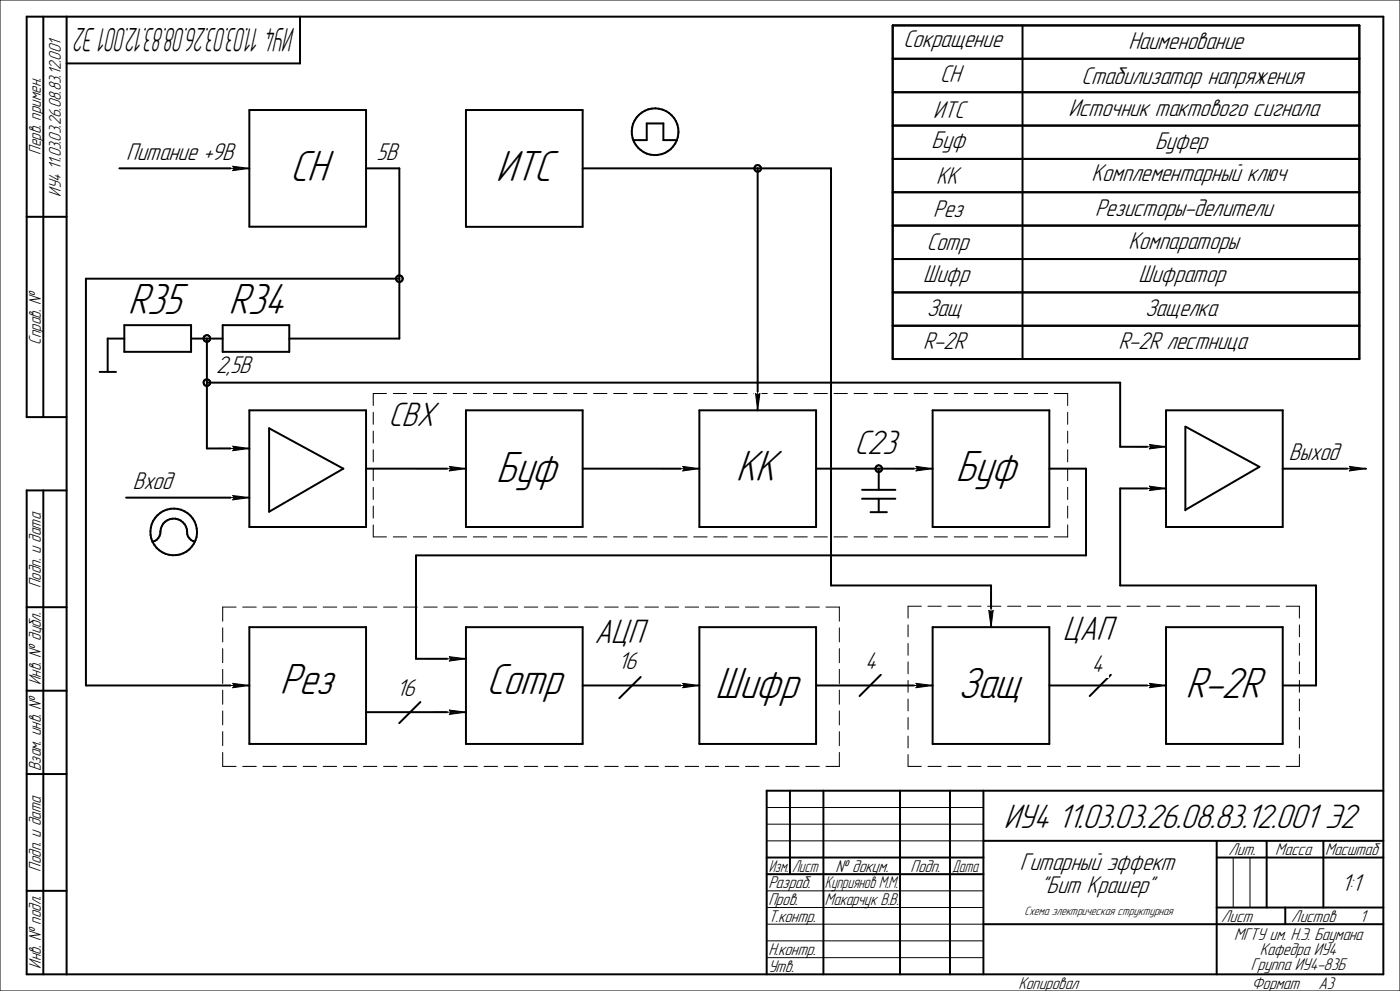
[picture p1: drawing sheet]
<svg xmlns="http://www.w3.org/2000/svg" width="420mm" height="297mm" viewBox="0 0 420 297" stroke-linecap="round" stroke-linejoin="round" font-family="sans-serif">
<g fill="none" stroke="#000" stroke-width=".59">
<path d="M267.8 7.6h140v100h-140zM267.8 17.6h140M306.7 7.6v100M74.8 33h35v34.9h-35zM139.8 33h35v35h-35zM267.8 27.6h140M267.8 37.6h140M35.8 50.5h39M109.8 50.5h10v51h-33M174.8 50.5h74.5v125h48v12.5M190 42h4v-5h5v5h4.1M227.3 50.5v72.5"/>
<path d="M267.8 47.6h140M267.8 57.6h140M267.8 67.6h140M267.8 77.6h140M37.3 97.5h20v8h-20zM66.8 97.5h20v8h-20zM119.8 83.5h-94v121.9h49M267.8 87.6h140M267.8 97.6h140M29.9 111.5h4.9M37.3 101.5h-5v10M57.3 101.5h9.5"/>
<path d="M62.1 101.5v32.9h12.7M62.1 114.7h273.9v19.2h13.8M74.8 123h35v34.9h-35zM80.7 128.4l22.3 12.1-22.3 12.9zM139.8 123h35v34.9h-35zM209.8 123h35v34.9h-35zM279.8 123h35v34.9h-35zM349.8 123h35v34.9h-35zM355.6 128v25M355.6 127.8l22.2 12.1-22.2 12.9M37.8 149.1h37M109.8 140.5h30"/>
<path d="M174.8 140.5h35M244.8 140.5h35M258.6 146.8h10M258.6 149.5h10M261.2 153.5h4.9M263.6 140.5v6.3M263.6 149.5v4M314.8 140.5h11v26h-201v30.9h15M349.8 146.4h-13.8v29.1h58.8v29.9h-10M384.8 140.5h25M45.8 162.3a3 3 0 0 0 2.3-3.1 4.1 4.1 0 0 1 4.5-3.7 4.1 4.1 0 0 1 3.6 4.6 3.2 3.2 0 0 0 2.3 2.2M74.8 188h35v35h-35z"/>
<path d="M139.8 188h35v35h-35zM209.8 188h35v35h-35zM279.8 188h35v35h-35zM349.8 188h35v35h-35zM109.8 213.4h30M126.1 210.4l-6.3 6.3M174.8 205.4h35M192.2 202.9l-6.4 6.4M244.8 205.4h35M264.2 202.2l-6.3 6.4M314.8 205.4h35M333.2 202.2l-6.3 6.4"/>
<circle cx="196.5" cy="39.5" r="7"/>
<circle cx="227.3" cy="50.5" r="1.01"/>
<circle cx="119.8" cy="83.5" r="1"/>
<circle cx="62.1" cy="101.5" r="1.01"/>
<circle cx="62.1" cy="114.7" r="1.01"/>
<circle cx="52.1" cy="159.4" r="7"/>
<circle cx="263.6" cy="140.5" r="1.01"/>
</g>
<g fill="none" stroke="#000" stroke-width=".3">
<path d="M116 117.9h-4v3.6M118 117.9h4M124 117.9h4M130 117.9h4M136 117.9h4M142 117.9h4M148 117.9h4M154 117.9h4M160 117.9h4M166 117.9h4.1M172 117.9h4.1M178.1 117.9h4"/>
<path d="M184.1 117.9h4M190.1 117.9h4M196.1 117.9h4M202.1 117.9h4M208.1 117.9h4M214.1 117.9h4M220.1 117.9h4.1M226.1 117.9h4.1M232.2 117.9h4M238.2 117.9h4M244.2 117.9h4M250.2 117.9h4"/>
<path d="M256.2 117.9h4M262.2 117.9h4M268.2 117.9h4M274.2 117.9h4M280.2 117.9h4M286.3 117.9h3.9M292.3 117.9h3.9M298.3 117.9h4M304.2 117.9h4.1M310.3 117.9h4M316.3 117.9h4v3.6M112 123.6v3.6"/>
<path d="M112 129.2v3.6M112 134.8v3.6M320.3 123.6v3.6M320.3 129.2v3.6M320.3 134.8v3.6M112 157.3v3.6h4M112 140.4v3.7M112 146v3.7M112 151.7v3.6M320.3 140.4v3.7M320.3 146v3.7M320.3 151.7v3.6"/>
<path d="M320.3 157.3v3.6h-4M118 160.9h4M124 160.9h4M130 160.9h4M136 160.9h4M142 160.9h4M148 160.9h4M154 160.9h4M160 160.9h4M166 160.9h4.1M172 160.9h4.1M178.1 160.9h4"/>
<path d="M184.1 160.9h4M190.1 160.9h4M196.1 160.9h4M202.1 160.9h4M208.1 160.9h4M214.1 160.9h4M220.1 160.9h4.1M226.1 160.9h4.1M232.2 160.9h4M238.2 160.9h4M244.2 160.9h4M250.2 160.9h4"/>
<path d="M256.2 160.9h4M262.2 160.9h4M268.2 160.9h4M274.2 160.9h4M280.2 160.9h4M286.3 160.9h3.9M292.3 160.9h3.9M298.3 160.9h4M304.2 160.9h4.1M310.3 160.9h4M66.8 188.2v4.2M66.8 194.4v4.2"/>
<path d="M70.8 181.9h-4v4.3M72.8 181.9h4.1M78.9 181.9h4M84.9 181.9h4M90.9 181.9h4.1M96.9 181.9h4.1M103 181.9h4M109 181.9h4.1M115.1 181.9h4M121.1 181.9h4M127.1 181.9h4M133.1 181.9h4.1"/>
<path d="M139.2 181.9h4M145.2 181.9h4.1M151.3 181.9h4M157.3 181.9h4M163.3 181.9h4M169.3 181.9h4.1M175.4 181.9h4M181.4 181.9h4.1M187.5 181.9h4M193.5 181.9h4M199.5 181.9h4M205.5 181.9h4.1"/>
<path d="M211.6 181.9h4M217.6 181.9h4.1M223.6 181.9h4.1M229.7 181.9h4M235.7 181.9h4M241.7 181.9h4.1M247.8 181.9h4v4.3M251.8 188.2v4.2M251.8 194.4v4.2M272.4 187.3v3.5M272.4 192.8v3.6M272.4 198.4v3.5"/>
<path d="M276.4 181.7h-4v3.6M278.4 181.7h4M284.4 181.7h3.9M290.3 181.7h4M296.3 181.7h4M302.3 181.7h3.9M308.2 181.7h4M314.2 181.7h4M320.2 181.7h3.9M326.1 181.7h4M332.1 181.7h4M338.1 181.7h4"/>
<path d="M344 181.7h4M350 181.7h4M356 181.7h4M361.9 181.7h4M367.9 181.7h4M373.9 181.7h4M379.9 181.7h3.9M385.8 181.7h4v3.6M389.8 187.3v3.5M389.8 192.8v3.6M389.8 198.4v3.5M66.8 200.6v4.3"/>
<path d="M66.8 206.8v4.3M66.8 213.1v4.2M66.8 219.3v4.2M251.8 200.6v4.3M251.8 206.8v4.3M251.8 213.1v4.2M251.8 219.3v4.2M272.4 203.9v3.6M272.4 209.5v3.6M272.4 215.1v3.5M389.8 203.9v3.6M389.8 209.5v3.6"/>
<path d="M389.8 215.1v3.5M66.8 225.5v4.2h4M72.8 229.7h4.1M78.9 229.7h4M84.9 229.7h4M90.9 229.7h4.1M96.9 229.7h4.1M103 229.7h4M109 229.7h4.1M115.1 229.7h4M121.1 229.7h4M127.1 229.7h4"/>
<path d="M133.1 229.7h4.1M139.2 229.7h4M145.2 229.7h4.1M151.3 229.7h4M157.3 229.7h4M163.3 229.7h4M169.3 229.7h4.1M175.4 229.7h4M181.4 229.7h4.1M187.5 229.7h4M193.5 229.7h4M199.5 229.7h4"/>
<path d="M205.5 229.7h4.1M211.6 229.7h4M217.6 229.7h4.1M223.6 229.7h4.1M229.7 229.7h4M235.7 229.7h4M241.7 229.7h4.1M251.8 225.5v4.2h-4M272.4 226.1v3.6h4M272.4 220.6v3.6M278.4 229.7h4M284.4 229.7h3.9"/>
<path d="M290.3 229.7h4M296.3 229.7h4M302.3 229.7h3.9M308.2 229.7h4M314.2 229.7h4M320.2 229.7h3.9M326.1 229.7h4M332.1 229.7h4M338.1 229.7h4M344 229.7h4M350 229.7h4M356 229.7h4"/>
<path d="M361.9 229.7h4M367.9 229.7h4M373.9 229.7h4M379.9 229.7h3.9M389.8 220.6v3.6M389.8 226.1v3.6h-4"/>
</g>
<g fill="#fff">
<path d="M87 44h14v12.9h-14z"/>
<path d="M37.8 42.3h33.9v7.1h-33.9z"/>
<path d="M69.3 49.3h5.5v2.4h-5.5z"/>
</g>
<path d="M35.8 50.5h39M69.8 49.8l5 .7-5 .6 .5-.6z" fill="none" stroke="#000" stroke-width=".3"/>
<path d="M69.8 50.5h5v.6h-5zM69.8 49.9h4.7v.6h-4.7z" fill="#000"/>
<g fill="#fff">
<path d="M148.8 134.2h21.2v12.9h-21.2z"/>
<path d="M148.7 44h19.7v12.9h-19.7z"/>
<path d="M220.7 134h14.8v12.9h-14.8z"/>
<path d="M286.7 134h21.1v12.9h-21.1z"/>
<path d="M83.9 198h18.8v12.9h-18.8z"/>
<path d="M145.9 198h25.4v12.9h-25.4z"/>
<path d="M214.6 199.1h27.5v12.8h-27.5z"/>
<path d="M287.5 199.1h21.6v12.8h-21.6z"/>
<path d="M355.6 199.1h25.4v12.8h-25.4z"/>
<path d="M68.5 84h19.7v12.9h-19.7z"/>
<path d="M38.3 84h19v12.9h-19z"/>
<path d="M39.8 141h13.4v7.2h-13.4z"/>
<path d="M69.3 148h5.5v2.4h-5.5z"/>
</g>
<path d="M37.8 149.1h37M69.8 148.5l5 .6-5 .7 .5-.7z" fill="none" stroke="#000" stroke-width=".3"/>
<path d="M69.8 149.1h5v.7h-5zM69.8 148.5h4.7v.6h-4.7z" fill="#000"/>
<g fill="#fff">
<path d="M112.9 42.4h7.8v7.1h-7.8z"/>
<path d="M64.8 106.2h12v7.2h-12z"/>
<path d="M386.7 132.3h16.5v7.1h-16.5z"/>
<path d="M404.3 139.3h5.5v2.4h-5.5z"/>
</g>
<path d="M404.8 139.8l5 .7-5 .6 .5-.6zM384.7 140.5h25.1" fill="none" stroke="#000" stroke-width=".3"/>
<path d="M404.8 139.8h4.7v.7h-4.7zM404.8 140.5h5v.6h-5z" fill="#000"/>
<path d="M69.3 204.3h5.5v2.4h-5.5z" fill="#fff"/>
<path d="M61.8 205.4h13M69.8 204.8l5 .6-5 .7 .5-.7z" fill="none" stroke="#000" stroke-width=".3"/>
<path d="M69.8 205.4h5v.7h-5zM69.8 204.9h4.7v.5h-4.7z" fill="#000"/>
<path d="M134.3 212.3h5.5v2.4h-5.5z" fill="#fff"/>
<path d="M130.1 213.4h9.7M134.8 212.8l5 .6-5 .7 .5-.7z" fill="none" stroke="#000" stroke-width=".3"/>
<path d="M134.8 213.4h5v.7h-5zM134.8 212.9h4.7v.5h-4.7z" fill="#000"/>
<path d="M134.3 196.3h5.5v2.4h-5.5z" fill="#fff"/>
<path d="M127.8 197.4h12M134.8 196.8l5 .6-5 .7 .5-.7z" fill="none" stroke="#000" stroke-width=".3"/>
<path d="M134.8 197.4h5v.7h-5zM134.8 196.8h4.7v.6h-4.7z" fill="#000"/>
<path d="M204.3 204.3h5.5v2.4h-5.5z" fill="#fff"/>
<path d="M201.3 205.4h8.5M204.8 204.8l5 .6-5 .7 .5-.7z" fill="none" stroke="#000" stroke-width=".3"/>
<path d="M204.9 205.4h4.9v.7h-4.9zM204.9 204.9h4.6v.5h-4.6z" fill="#000"/>
<path d="M274.3 204.3h5.5v2.4h-5.5z" fill="#fff"/>
<path d="M264.4 205.4h15.4M274.8 204.8l5 .6-5 .7 .5-.7z" fill="none" stroke="#000" stroke-width=".3"/>
<path d="M274.8 205.4h5v.7h-5zM274.8 204.9h4.7v.5h-4.7z" fill="#000"/>
<path d="M344.3 204.3h5.5v2.4h-5.5z" fill="#fff"/>
<path d="M339 205.4h10.8M344.8 204.8l5 .6-5 .7 .5-.7z" fill="none" stroke="#000" stroke-width=".3"/>
<path d="M344.8 205.4h5v.7h-5zM344.8 204.9h4.7v.5h-4.7z" fill="#000"/>
<path d="M344.3 145.2h5.5v2.4h-5.5z" fill="#fff"/>
<path d="M341 146.4h8.8M344.8 145.7l5 .7-5 .6 .5-.6z" fill="none" stroke="#000" stroke-width=".3"/>
<path d="M344.8 146.4h5v.6h-5zM344.8 145.8h4.7v.6h-4.7z" fill="#000"/>
<path d="M344.3 132.7h5.5v2.4h-5.5z" fill="#fff"/>
<path d="M340.4 133.9h9.4M344.8 133.2l5 .7-5 .6 .5-.6z" fill="none" stroke="#000" stroke-width=".3"/>
<path d="M344.8 133.9h5v.6h-5zM344.8 133.3h4.7v.6h-4.7z" fill="#000"/>
<path d="M296.1 182.5h2.4v5.5h-2.4z" fill="#fff"/>
<path d="M297.3 178v10M296.6 183l.7 .5 .6-.5-.6 5z" fill="none" stroke="#000" stroke-width=".3"/>
<path d="M296.7 183h.6v4.7h-.6zM297.3 183h.6v5h-.6z" fill="#000"/>
<path d="M274.3 139.3h5.5v2.4h-5.5z" fill="#fff"/>
<path d="M274.8 139.8l5 .7-5 .6 .5-.6zM268.6 140.5h11.2" fill="none" stroke="#000" stroke-width=".3"/>
<path d="M274.8 139.8h4.7v.7h-4.7zM274.8 140.5h5v.6h-5z" fill="#000"/>
<path d="M204.3 139.3h5.5v2.4h-5.5z" fill="#fff"/>
<path d="M204.8 139.8l5 .7-5 .6 .5-.6zM198.3 140.5h11.5" fill="none" stroke="#000" stroke-width=".3"/>
<path d="M204.9 139.8h4.6v.7h-4.6zM204.9 140.5h4.9v.6h-4.9z" fill="#000"/>
<path d="M226.1 117.5h2.4v5.5h-2.4z" fill="#fff"/>
<path d="M226.7 117.9l.6 .5 .7-.5-.7 5.1zM227.3 108.8v14.2" fill="none" stroke="#000" stroke-width=".3"/>
<path d="M226.7 118h.6v4.7h-.6zM227.3 118h.7v5h-.7z" fill="#000"/>
<path d="M134.3 139.3h5.5v2.4h-5.5z" fill="#fff"/>
<path d="M134.8 139.8l5 .7-5 .6 .5-.6zM124.8 140.5h15" fill="none" stroke="#000" stroke-width=".3"/>
<path d="M134.8 139.8h4.7v.7h-4.7zM134.8 140.5h5v.6h-5z" fill="#000"/>
<path d="M69.3 133.2h5.5v2.4h-5.5z" fill="#fff"/>
<path d="M65.3 134.4h9.5M69.8 133.7l5 .7-5 .7 .5-.7z" fill="none" stroke="#000" stroke-width=".3"/>
<path d="M69.8 134.4h5v.7h-5zM69.8 133.8h4.7v.6h-4.7z" fill="#000"/>
<g fill="#fff">
<path d="M116.6 119.9h15.9v10h-15.9z"/>
<path d="M318.9 184h16.9v10h-16.9z"/>
<path d="M178.3 185h17v10h-17z"/>
<path d="M119 202.9h7.1v7.1h-7.1z"/>
<path d="M185.4 194.8h7.1v7.2h-7.1z"/>
<path d="M259.5 194.9h5v7.1h-5z"/>
<path d="M327.5 195.9h5v7.2h-5z"/>
<path d="M271 8.6h31v7.1h-31z"/>
<path d="M338.5 9.1h35.9v7.1h-35.9z"/>
<path d="M282 19h7.8v7.2h-7.8z"/>
<path d="M280 29.7h11v7.1h-11z"/>
<path d="M279.5 38.8h11.8v7.1h-11.8z"/>
<path d="M280.8 49.4h8.2v7.2h-8.2z"/>
<path d="M280 59.6h10.4v7.1h-10.4z"/>
<path d="M278 69.4h14.1v7.1h-14.1z"/>
<path d="M277 79h15.3v7.2h-15.3z"/>
<path d="M278 89.2h12v7.1h-12z"/>
<path d="M277 99.1h14.1v7.2h-14.1z"/>
<path d="M324.5 19.6h68.1v7.2h-68.1z"/>
<path d="M320.5 29.1h76.7v7.1h-76.7z"/>
<path d="M346.5 39.1h17.3v7.1h-17.3z"/>
<path d="M327.5 48.6h59.9v7.2h-59.9z"/>
<path d="M328.5 59.1h54.9v7.1h-54.9z"/>
<path d="M338.5 69h34.8v7.2h-34.8z"/>
<path d="M341.5 79h27.6v7.2h-27.6z"/>
<path d="M343.5 89.1h23.1v7.1h-23.1z"/>
<path d="M335.5 99.1h40v7.1h-40z"/>
<path d="M256.3 128.3h14.8v10h-14.8z"/>
</g>
<path d="M0 0h420v297h-420zM230 247h65M230 252h65M230 242h65M370 257v15M375 257v15M230 267h65M230 272h65M230 277h65M230 282h65M230 287h65" fill="none" stroke="#000" stroke-width=".3"/>
<g fill="none" stroke="#000" stroke-width=".59">
<path d="M13 5v120M20 5v287M90 5v14h-70M8 65h12M20 125h-12v-120h407v287h-407v-145h12M13 147v145M8 182h12M8 207h12M8 232h12M237 237v25M247 237v55M270 237v55"/>
<path d="M285 237v55M295 237v55M415 237h-185v55M230 257h65M295 252h120M365 252v40M365 257h50M380 252v20M397 252v20M8 267h12M230 262h65M295 277h120"/>
<path d="M365 272h50M385.6 272v5"/>
</g>
<g font-size="13.8">
<text x="87" y="54.1">СН</text>
<text x="148.7" y="54.1">ИТС</text>
<text x="38.3" y="94.1">R35</text>
<text x="68.5" y="94.1">R34</text>
<text x="148.8" y="144.3">Буф</text>
<text x="220.7" y="144.1">КК</text>
<text x="286.7" y="144.1">Буф</text>
<text x="83.9" y="208.1">Рез</text>
<text x="145.9" y="208.1">Comp</text>
<text x="214.6" y="209.1">Шифр</text>
<text x="287.5" y="209.1">Защ</text>
<text x="355.6" y="209.1">R-2R</text>
</g>
<g font-size="10.7">
<text x="116.6" y="127.8">СВХ</text>
<text x="256.3" y="136.2">C23</text>
<text x="318.9" y="191.8">ЦАП</text>
<text x="178.3" y="192.8">АЦП</text>
<text x="301.1" y="248">ИУ4 11.03.03.26.08.83.12.001 Э2</text>
</g>
<text font-size="10.4" x="88.5" y="8.5" transform="rotate(-180 88.5 8.5)">ИУ4 11.03.03.26.08.83.12.001 Э2</text>
<g font-size="7.7">
<text x="271" y="14.2">Сокращение</text>
<text x="338.5" y="14.6">Наименование</text>
<text x="282" y="24.6">СН</text>
<text x="324.5" y="25.2">Стабилизатор напряжения</text>
<text x="280" y="35.3">ИТС</text>
<text x="320.5" y="34.7">Источник тактового сигнала</text>
<text x="37.8" y="47.9">Питание +9В</text>
<text x="279.5" y="44.4">Буф</text>
<text x="346.5" y="44.7">Буфер</text>
<text x="112.9" y="48">5В</text>
<text x="280.8" y="55">КК</text>
<text x="327.5" y="54.2">Комплементарный ключ</text>
<text x="280" y="65.2">Рез</text>
<text x="328.5" y="64.6">Резисторы-делители</text>
<text x="278" y="75">Comp</text>
<text x="338.5" y="74.7">Компараторы</text>
<text x="277" y="84.6">Шифр</text>
<text x="341.5" y="84.7">Шифратор</text>
<text x="278" y="94.7">Защ</text>
<text x="343.5" y="94.7">Защелка</text>
<text x="277" y="104.7">R-2R</text>
<text x="335.5" y="104.7">R-2R лестница</text>
<text x="64.8" y="111.8">2,5В</text>
<text x="386.7" y="137.9">Выход</text>
<text x="39.8" y="146.6">Вход</text>
<text x="185.4" y="200.4">16</text>
<text x="259.5" y="200.5">4</text>
<text x="327.5" y="201.6">4</text>
<text x="119" y="208.4">16</text>
<text x="306" y="260.6">Гитарный эффект</text>
<text x="312.2" y="267.5">&quot;Бит Крашер&quot;</text>
<text x="402.5" y="267">1:1</text>
</g>
<g font-size="5.4">
<text x="12.3" y="46.4" transform="rotate(-90 12.3 46.4)">Перв. примен.</text>
<text x="18.3" y="59" transform="rotate(-90 18.3 59)">ИУ4 11.03.03.26.08.83.12.001</text>
<text x="12.3" y="103.3" transform="rotate(-90 12.3 103.3)">Справ. №</text>
<text x="12.3" y="176.2" transform="rotate(-90 12.3 176.2)">Подп. и дата</text>
<text x="12.3" y="205.3" transform="rotate(-90 12.3 205.3)">Инв. № дубл.</text>
<text x="12.3" y="231" transform="rotate(-90 12.3 231)">Взам. инв. №</text>
<text x="368.6" y="256.3">Лит.</text>
<text x="382.6" y="256.3">Масса</text>
<text x="397.5" y="256.3">Масштаб</text>
<text x="12.3" y="261.2" transform="rotate(-90 12.3 261.2)">Подп. и дата</text>
<text x="250.7" y="261.3">№ докум.</text>
<text x="273.1" y="261.3">Подп.</text>
<text x="230.5" y="266.3">Разраб.</text>
<text x="230.5" y="271.3">Пров.</text>
<text x="230.5" y="276.3">Т.контр.</text>
<text x="366.3" y="276.3">Лист</text>
<text x="370.2" y="281.8">МГТУ им. Н.Э. Баумана</text>
<text x="387.4" y="276.3">Листов</text>
<text x="407.9" y="276.3">1</text>
<text x="230.5" y="286.3">Н.контр.</text>
<text x="377.9" y="286.3">Кафедра ИУ4</text>
<text x="12.3" y="290.3" transform="rotate(-90 12.3 290.3)">Инв. № подл.</text>
<text x="230.5" y="291.3">Утв.</text>
<text x="375.3" y="290.8">Группа ИУ4-83Б</text>
<text x="305.5" y="296.3">Копировал</text>
<text x="375.5" y="296.3">Формат</text>
<text x="395.5" y="296.3">A3</text>
</g>
<g font-size="5.3">
<text x="230.6" y="261.3">Изм. Лист</text>
<text x="285.6" y="261.3">Дата</text>
<text x="247.5" y="266.3">Куприянов М.М.</text>
<text x="247.5" y="271.3">Макарчук В.В.</text>
</g>
<text font-size="3.8" x="307.3" y="274.2">Схема электрическая структурная</text>
</svg>
